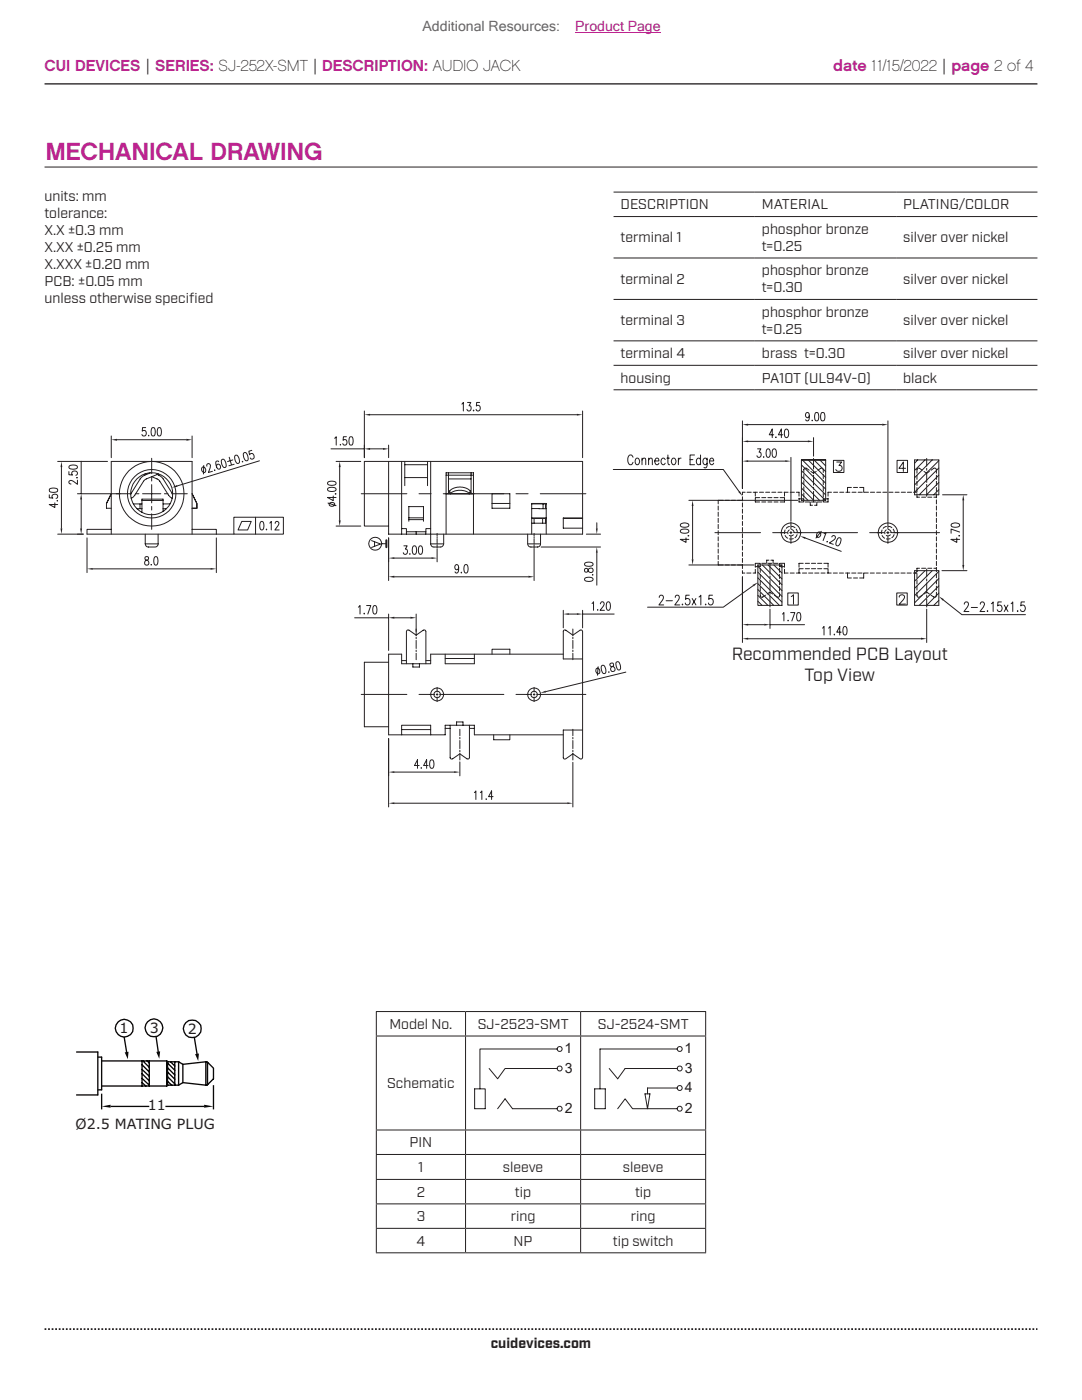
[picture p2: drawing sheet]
<svg xmlns="http://www.w3.org/2000/svg" width="216mm" height="279mm" viewBox="0 0 216 279" stroke-linecap="round" stroke-linejoin="round" font-family="sans-serif">
<path d="M8.9 16.7h198.1" fill="none" stroke="#231f20" stroke-width=".26"/>
<path d="M8.9 265.3h198.1" fill="none" stroke="#231f20" stroke-width=".35" stroke-dasharray=".4 .4 .4 .4 .4 .4" stroke-dashoffset=".7" stroke-linecap="butt"/>
<g fill="none" stroke="#231f20" stroke-width=".2">
<path d="M8.9 33.3h198.1M126.3 91.2a.54 .54 0 0 0-.7-.4 .54 .54 0 0 0-.3 .7v.8a.49 .49 0 0 0 .5 .5 .49 .49 0 0 0 .5-.5M126.9 91.5l.2-.1a.66 .66 0 0 1 .5 .7 .66 .66 0 0 1-.5 .6l-.4-.5zM128.1 91.8l.3-.4 .4 .1 .1 1.2M128.1 91.4v1.3M129.4 91.8l.3-.4 .4 .1 .1 1.2M129.4 91.4v1.3M130.6 92h.9v-.2a.37 .37 0 0 0-.2-.3 .37 .37 0 0 0-.4 0l-.3 .7a.51 .51 0 0 0 .6 .5l.3-.3M132.7 91.7l-.1-.2a.63 .63 0 0 0-.8 .5 .63 .63 0 0 0 .5 .7h.2l.2-.3M133.1 91.4h.5M133.3 90.8v1.6l.1 .3h.2M134.2 91.5l.1-.1a.66 .66 0 0 1 .6 .7 .66 .66 0 0 1-.6 .6l-.3-.5z"/>
<path d="M135.4 91.4v1.3M135.9 91.4a.5 .5 0 0 0-.5 .6M137.7 91.7h.6M138.6 90.8h-.9v1.9h.9M139.8 91.7l-.2-.2a.63 .63 0 0 0-.7 .5 .63 .63 0 0 0 .4 .7h.2l.3-.3M139.8 90.8v1.9M141.1 91.4l-.1 1.8-.2 .2-.3-.1M141.1 91.7l-.2-.2a.63 .63 0 0 0-.7 .5 .63 .63 0 0 0 .4 .7l.5-.3M141.6 92h.8l-.1-.4a.32 .32 0 0 0-.5-.1 .62 .62 0 0 0-.3 .8 .62 .62 0 0 0 .8 .4l.1-.3M74.1 107.9l1.8 .7-1.8 .7M74.7 108.2v.8M76.2 108.5h.9"/>
<path d="M75 201.9h65.9M75 206.8h65.9M75.1 202v4.7M75.1 206.8v18.6M92.9 202v4.7M92.9 206.8v18.6M94.7 217.3h2.1v4h-2.1zM97.6 213.2l1.7 2.1 1.5-2.1h10.4M111.2 209.3h-15.4v8M115.9 202v4.7M115.9 206.8v18.6M118.7 217.3h2.1v4h-2.1z"/>
<path d="M121.6 213.2l1.7 2.1 1.4-2.1h10.4M128.7 218.3h1l-.5 3zM135.1 209.3h-15.4v8M135.1 217.1h-5.9v1.2M140.8 202v4.7M140.8 206.8v18.6M75 225.5h65.9M75 230.4h65.9M75 235.4h65.9M75.1 225.6v4.7M75.1 230.5v4.8M75.1 235.5v4.7"/>
<path d="M92.9 225.6v4.7M92.9 230.5v4.8M92.9 235.5v4.7M99.3 221.3l1.5-2 1.5 2h8.9M115.9 225.6v4.7M115.9 230.5v4.8M115.9 235.5v4.7M123.3 221.3l1.4-2 1.5 2h8.9M140.8 225.6v4.7M140.8 230.5v4.8M140.8 235.5v4.7M75 240.3h65.9"/>
<path d="M75 245.1h65.9M75 250h65.9M75.1 240.3v4.8M75.1 245.2v4.7M92.9 240.3v4.8M92.9 245.2v4.7M115.9 240.3v4.8M115.9 245.2v4.7M140.8 240.3v4.8M140.8 245.2v4.7"/>
<circle cx="74.9" cy="108.5" r="1.29"/>
<circle cx="111.7" cy="213.2" r=".49"/>
<circle cx="111.7" cy="209.4" r=".5"/>
<circle cx="135.6" cy="217.1" r=".49"/>
<circle cx="135.6" cy="213.2" r=".49"/>
<circle cx="135.6" cy="209.4" r=".5"/>
<circle cx="111.7" cy="221.3" r=".5"/>
<circle cx="135.6" cy="221.3" r=".5"/>
</g>
<path d="M77.1 107.8v1.4" fill="none" stroke="#231f20" stroke-width=".42"/>
<path d="M147.3 98.2l.3-.2 .5 1z" fill="#231f20"/>
<path d="M22.2 87v4.3M23.3 87.8h13.9M38.3 87v4.3M122.4 93.7h21.9l3.2 4.4" fill="none" stroke="#231f20" stroke-width=".2"/>
<g fill="#231f20">
<path d="M22.2 87.8l1.1-.2v.4z"/>
<path d="M37.2 87.6l1.1 .2-1.1 .2z"/>
</g>
<path d="M29.1 85.3h-.7v.8a.51 .51 0 0 1 .7 0 .51 .51 0 0 1 0 .7 .51 .51 0 0 1-.7 .1l-.1-.2M29.7 86.9v.1zM30.3 85.4l.3-.1a1.14 1.14 0 0 1 0 1.7h-.1a1.32 1.32 0 0 1-.2-1.6zM31.5 85.4l.3-.1a1.14 1.14 0 0 1 0 1.7h-.1a1.32 1.32 0 0 1-.2-1.6zM17.4 107.3v7M18.5 113.5h23.5M43.2 107.3v7" fill="none" stroke="#231f20" stroke-width=".2"/>
<g fill="#231f20">
<path d="M17.4 113.5l1.1-.1v.3z"/>
<path d="M42 113.4l1.2 .1-1.2 .2z"/>
</g>
<g fill="none" stroke="#231f20" stroke-width=".2">
<path d="M22.2 92.1h16.1M40.4 93.2a.58 .58 0 0 1 .6 .4 .58 .58 0 0 1-.3 .7l-.4-.4-.1-.4zM40.7 92.9l-.1 1.7M41.3 93v-.3l.3-.2 .4 .4-.4 1.4 .8-.2M42.8 93.8l.1 .1zM43.6 92.1l-.4-.1a1.02 1.02 0 0 0 .6 1.6 .49 .49 0 0 0 .2-.7 .49 .49 0 0 0-.7-.1l-.1 .4M44.2 91.8l.3-.2a1.18 1.18 0 0 1 .5 1.7h-.2a1.33 1.33 0 0 1-.6-1.5zM45.7 91.2l.5 1.5M46.5 91.8l-1.1 .3M46.7 92.7l-1 .3M46.8 91l.3-.2a1.16 1.16 0 0 1 .5 1.6l-.1 .1a1.33 1.33 0 0 1-.7-1.5zM48.4 92.1v.1z"/>
<path d="M48.6 90.5l.2-.2a1.18 1.18 0 0 1 .5 1.6l-.1 .1a1.33 1.33 0 0 1-.6-1.5zM50.2 89.9l-.6 .2 .2 .7 .1-.1a.43 .43 0 0 1 .6-.1 .52 .52 0 0 1 .2 .7 .52 .52 0 0 1-.7 .2l-.1-.1M51.8 92l-16.5 5M17.4 106.6h25.8M29 111.2v.4a.62 .62 0 0 1 .6 .5 .62 .62 0 0 1-.2 .7 .53 .53 0 0 1-.6-.6 .53 .53 0 0 1 .7-.5l.1-.1a.36 .36 0 0 0-.2-.5zM30.2 112.6v.2zM30.9 111.2l.3-.1a1.18 1.18 0 0 1 0 1.7h-.2a1.32 1.32 0 0 1-.1-1.6z"/>
</g>
<path d="M34.3 97.3l1-.5 .1 .4z" fill="#231f20"/>
<g fill="none" stroke="#231f20" stroke-width=".2">
<path d="M77.5 130.6v16.1M80.1 130.6v1.9M81.1 126v6.5M85 126v6.5M85.9 130.6v1.9M88.8 130.6v1.9M94.7 130.6v1.9M112.4 126v5.5M116.2 126v25.2M77.5 147.4v13.6M94.7 146.7h17.7M114.3 152.1v8.9"/>
<path d="M78.7 160.3h34.5"/>
</g>
<g fill="#231f20">
<path d="M77.5 160.3l1.2-.2v.4z"/>
<path d="M113.2 160.1l1.1 .2-1.1 .2z"/>
</g>
<path d="M119 133.5a.55 .55 0 0 1 .7 .2 .55 .55 0 0 1-.2 .7l-.2 .1-.2-.2-.2-.4zM119.4 133.1l-.2 1.7M120 132.9l.3-.1a1.15 1.15 0 0 1 .4 1.6h-.1a1.3 1.3 0 0 1-.6-1.5zM121.5 134v.2zM121.7 132.5l.1 .5a.62 .62 0 0 1 .8 .2 .62 .62 0 0 1-.1 .8 .53 .53 0 0 1-.7-.4 .53 .53 0 0 1 .5-.7l.1-.1a.37 .37 0 0 0-.3-.5zM122.9 132.2l.3-.2a1.18 1.18 0 0 1 .4 1.7h-.1a1.41 1.41 0 0 1-.6-1.5zM124.9 134.1l-16 3.9M94.7 158.2l.3-.3v1.7M95.9 158.2l.2-.3v1.7M97 159.5h.1zM98.4 159h-.9l.6-1.1v1.7" fill="none" stroke="#231f20" stroke-width=".2"/>
<path d="M107.8 138.3l1.1-.5 .1 .4z" fill="#231f20"/>
<g fill="none" stroke="#231f20" stroke-width=".2">
<path d="M15.5 98.5h8.5M16.2 92.1v6.4M16.2 99.7v5.8M15.5 106.6h1.1M112.4 131.5h3.8M98.5 146.7v.9h3.2v-.9M116.2 145.7h-3.8v5.6l.5 .1 1.4-1 1.6 1.1 .3-.3"/>
<circle cx="106.6" cy="138.6" r="1.28"/>
<circle cx="106.6" cy="138.6" r=".65"/>
</g>
<g fill="#231f20">
<path d="M16 105.5h.4l-.2 1.1z"/>
<path d="M16.2 98.5l.2 1.2h-.4z"/>
</g>
<path d="M13.7 94.1v.6l.8 .1a.51 .51 0 0 1 0-.7 .51 .51 0 0 1 .7 0 .51 .51 0 0 1 .1 .7l-.2 .1M13.8 93l.7-.2a.75 .75 0 0 1 1 .5 1.17 1.17 0 0 1-1.8 0zM15.3 95.3h.2zM15.5 95.8v.9l-1.1-.8a.38 .38 0 0 0-.6 .2 .38 .38 0 0 0 .3 .5h.1M77.5 147.4v7.4M78.7 154.1h11.9M91.8 152.1v2.7" fill="none" stroke="#231f20" stroke-width=".2"/>
<g fill="#231f20">
<path d="M77.5 154.1l1.2-.2v.4z"/>
<path d="M90.6 153.9l1.2 .2-1.2 .2z"/>
</g>
<g fill="none" stroke="#231f20" stroke-width=".2">
<path d="M11.5 92.1h10M12.3 93.2v12.3M11.5 106.6h5.1M77.5 132.2h-4.8v12.8h4.8M80.1 132.5h5.8M80.1 131.8h1M82.4 132.5v.6h1.3v-.6M85 131.8h.9M88.8 132.5h5.9M88.8 131.4h5.9M77.5 146.7h11.3v-2h5.9v2M80.1 146.7v-2h5.8v2"/>
<path d="M80.1 145.6h5.8M83.6 152.8h-.9l.6-1.2v1.7M84.1 153.2v.1zM85.4 152.8h-.9l.6-1.2v1.7M85.9 151.7l.3-.1a1.18 1.18 0 0 1 0 1.7h-.1a1.27 1.27 0 0 1-.2-1.6zM88.8 145.4h1M89.8 144.7v6.5v.1l.3 .2 1.7-1.1 1.4 1 .4-.1 .1-6.6M91.1 144.7v-.6h1.3v.6M93.7 145.4h1"/>
<circle cx="87.2" cy="138.6" r=".65"/>
<circle cx="87.2" cy="138.6" r="1.29"/>
</g>
<g fill="#231f20">
<path d="M12.1 105.5h.3l-.1 1.1z"/>
<path d="M12.3 92.1l.1 1.1h-.3z"/>
</g>
<g fill="none" stroke="#231f20" stroke-width=".2">
<path d="M9.8 98.7v.6l.8 .1a.53 .53 0 0 1 .3-.8 .53 .53 0 0 1 .6 .6l-.3 .3M9.9 97.6l.7-.2a.74 .74 0 0 1 .9 .5 1 1 0 0 1-1.4 .3l-.2-.1zM11.4 99.9h.1zM22.2 92.1v14.5M10.9 100.4v.9l-1.1-.6h1.7M22.2 105.6h-4.8v1M29 106.6v1.9a.61 .61 0 0 0 .6 .7h1.3a.61 .61 0 0 0 .6-.7v-1.9M160.7 107.4l7.2 2.6M163.2 106.3a.34 .34 0 0 1 .4-.1 .34 .34 0 0 1 .2 .3l-.1 .4a.41 .41 0 0 1-.3 .3 .41 .41 0 0 1-.4-.1v-.5zM163.9 106l-1.1 1.4M164.4 106.5l.4-.2-.6 1.6M165 108.1h.1z"/>
<path d="M166 107.2l.1-.2a.39 .39 0 0 1 .6 .1 .39 .39 0 0 1-.2 .5l-1 .8 .8 .2M167.1 107.5l.2-.2h.3a1.16 1.16 0 0 1-.5 1.6h-.1a1.03 1.03 0 0 1 .1-1.4z"/>
</g>
<path d="M159.6 107l1.1 .2-.1 .4z" fill="#231f20"/>
<path d="M137.5 99.9h21.7M137.5 112.8h13M138.2 101v10.6" fill="none" stroke="#231f20" stroke-width=".2"/>
<g fill="#231f20">
<path d="M138.2 99.9l.2 1.1h-.4z"/>
<path d="M138 111.6h.4l-.2 1.2z"/>
</g>
<path d="M188.1 98.7h4.8M192.2 99.9v12.9M135.8 105.8l.7-.2a.75 .75 0 0 1 1 .5 1.17 1.17 0 0 1-1.7 0zM135.8 104.6a1.22 1.22 0 0 1 1.7 .1v.2a1.17 1.17 0 0 1-1.7 0zM136.9 107.3v.9l-1.1-.6h1.7M137.3 106.9h.2zM188 113.9h4.9" fill="none" stroke="#231f20" stroke-width=".2"/>
<g fill="#231f20">
<path d="M192 112.8h.4l-.2 1.1z"/>
<path d="M192.2 98.7l.2 1.2h-.4z"/>
</g>
<path d="M189.9 104.6a1.24 1.24 0 0 1 1.6 .1v.2a1.18 1.18 0 0 1-1.7 0zM190.9 107.3v.9l-1.1-.6h1.7M191.3 106.9h.2zM191.5 106.2l-1.7-.6v.8M70.8 123.3h6.7M77.5 122.5v7.3M78.7 123.3h3.2M83 122.5v3.5" fill="none" stroke="#231f20" stroke-width=".2"/>
<g fill="#231f20">
<path d="M81.9 123.1l1.1 .2-1.1 .2z"/>
<path d="M77.5 123.3l1.2-.2v.4z"/>
</g>
<path d="M148.1 115.1v13.1M71.5 121.2l.3-.4v1.7M72.7 122.4v.1zM73.2 120.8h.8l-.6 1.7M74.6 120.9l.3-.1a1.17 1.17 0 0 1 0 1.7h-.2a1.34 1.34 0 0 1-.1-1.6zM85.9 130.6h26.5M149.3 127.5h34.5M184.9 121.6v6.6" fill="none" stroke="#231f20" stroke-width=".2"/>
<g fill="#231f20">
<path d="M148.1 127.5l1.2-.2v.4z"/>
<path d="M183.8 127.3l1.1 .2-1.1 .2z"/>
</g>
<path d="M112.4 121.8v3.5M113.5 122.5h1.6M115.7 125.8l-1.4 1M116.2 121.8v3.5M116.2 122.5h6.4M164.1 125.4l.3-.4v1.7M165.3 125.4l.3-.4v1.7M166.5 126.6v.1zM167.9 126.2h-.9l.6-1.2v1.7M168.4 125.1l.3-.1a1.17 1.17 0 0 1 0 1.7h-.2a1.34 1.34 0 0 1-.1-1.6z" fill="none" stroke="#231f20" stroke-width=".2"/>
<g fill="#231f20">
<path d="M112.4 122.5l1.1-.1v.3z"/>
<path d="M115.1 122.4l1.1 .1-1.1 .2z"/>
</g>
<path d="M148.1 115.1v10.3M98.2 130.6v-1h3.5v1M112.4 126l.1-.3 .4 .1 1.4 1M115.7 125.8l.4-.1 .1 .3M118.1 120.4l.3-.3v1.7M119.3 121.7v.1zM119.8 120.5l.1-.2a.38 .38 0 0 1 .5-.1 .38 .38 0 0 1 .1 .6l-.8 1h.9M121.1 120.2l.3-.1a1.18 1.18 0 0 1 0 1.7h-.1a1.32 1.32 0 0 1-.2-1.6zM149.3 124.7h3.2M153.6 121.6v3.8M153.6 124.7h6.9" fill="none" stroke="#231f20" stroke-width=".2"/>
<g fill="#231f20">
<path d="M148.1 124.7l1.2-.2v.3z"/>
<path d="M152.5 124.5l1.1 .2-1.1 .1z"/>
</g>
<g fill="none" stroke="#231f20" stroke-width=".2">
<path d="M148.1 84v13.5M149.3 84.7h26.7M177.2 84v20.1M151.2 112.8h4.8v8h-4.8zM151.2 113l4.8 4.9M151.2 114.2l4.8 4.8M151.2 115.3l4.8 4.9M151.2 116.5l4.3 4.3M151.2 117.7l3.2 3.1M151.2 118.8l2 2M151.2 120l.9 .8M152.1 112.8l3.9 3.9"/>
<path d="M153.3 112.8l2.7 2.7M154.4 112.8l1.6 1.6M155.6 112.8l.4 .4M157.2 118.3h2.1v2.5h-2.1zM157.9 119.1l.4-.4v1.9M178.9 118.3h2.1v2.5h-2.1zM179.4 119.2v-.1a.58 .58 0 0 1 .5-.4 .58 .58 0 0 1 .6 .3l-.2 .7-.9 .9 1.3-.1M182.5 113.9h4.8v6.9h-4.8zM156.1 122.5l.3-.2v1.6M157.3 123.8v.1zM157.8 122.3h.8l-.6 1.6M159.1 122.3h.3a1.14 1.14 0 0 1 0 1.6h-.1a1.32 1.32 0 0 1-.2-1.6z"/>
</g>
<g fill="#231f20">
<path d="M148.1 84.7l1.2-.1v.3z"/>
<path d="M176 84.6l1.2 .1-1.2 .2z"/>
</g>
<path d="M161.5 82.9l-.2 .4a.47 .47 0 0 1-.6-.5 .47 .47 0 0 1 .6-.4l.2 .5a.78 .78 0 0 1-.5 1.1l-.2-.2M162.1 83.8v.2zM162.7 82.4l.3-.1a1.14 1.14 0 0 1 0 1.7h-.1a1.32 1.32 0 0 1-.2-1.6zM163.9 82.4l.3-.1a1 1 0 0 1 .3 1.4l-.1 .2-.3 .1a1.32 1.32 0 0 1-.2-1.6zM77.5 107.3v8.6M78.7 115.1h26.7M86.6 109.2h1.3M106.6 109.5v6.4" fill="none" stroke="#231f20" stroke-width=".2"/>
<g fill="#231f20">
<path d="M77.5 115.1l1.2-.2v.4z"/>
<path d="M105.4 114.9l1.2 .2-1.2 .2z"/>
</g>
<path d="M66 89.6h6.7M72.7 88.8v2.5M73.8 89.6h2.6M77.5 88.8v2.5M91.5 113.2l-.2 .4a.47 .47 0 0 1-.6-.4 .47 .47 0 0 1 .6-.4l.2 .4a.83 .83 0 0 1-.5 1.2l-.2-.3M92.1 114.2v.2zM92.7 112.8l.3-.1a1.17 1.17 0 0 1 0 1.7h-.1a1.32 1.32 0 0 1-.2-1.6z" fill="none" stroke="#231f20" stroke-width=".2"/>
<g fill="#231f20">
<path d="M76.4 89.4l1.1 .2-1.1 .2z"/>
<path d="M72.7 89.6l1.1-.2v.4z"/>
</g>
<path d="M66.8 87.5l.3-.3v1.6M67.9 88.7v.1zM69.1 87.2h-.6v.7a.53 .53 0 0 1 .8 .3 .53 .53 0 0 1-.6 .6l-.3-.3M69.8 87.2h.3a1.14 1.14 0 0 1 0 1.6h-.1a1.32 1.32 0 0 1-.2-1.6zM72.7 92.1h43.5M72.7 82v9.3M73.8 82.8h41.3M116.2 82v9.3M85 106.6h31.2" fill="none" stroke="#231f20" stroke-width=".2"/>
<g fill="#231f20">
<path d="M72.7 82.8l1.1-.2v.3z"/>
<path d="M115.1 82.6l1.1 .2-1.1 .1z"/>
</g>
<path d="M92.2 80.6l.3-.3v1.7M93.3 80.3h.6l-.3 .7a.48 .48 0 0 1 .4 .7 .48 .48 0 0 1-.8 0M94.5 81.8v.2zM95.7 80.3h-.6v.7a.51 .51 0 0 1 .7 .4 .51 .51 0 0 1-.7 .5l-.1-.2M77.5 107.3v4.8M78.7 111.4h7.4M87.2 109.5v2.6" fill="none" stroke="#231f20" stroke-width=".2"/>
<g fill="#231f20">
<path d="M77.5 111.4l1.2-.2v.4z"/>
<path d="M86.1 111.2l1.1 .2-1.1 .2z"/>
</g>
<path d="M148.1 87.3v10.2M149.3 88.1h11.9M162.3 87.3v3.7M80.6 108.9h.6l-.3 .7a.48 .48 0 0 1 .4 .7 .48 .48 0 0 1-.8 0M81.8 110.5v.1zM82.4 109l.4-.1a1.18 1.18 0 0 1 0 1.7h-.2a1.32 1.32 0 0 1-.2-1.6zM83.7 109l.3-.1a1.18 1.18 0 0 1 0 1.7h-.2a1.32 1.32 0 0 1-.1-1.6zM77.5 130.6h2.6M81.1 126a.33 .33 0 0 1 .2-.3 .33 .33 0 0 1 .3 .1l1.4 1 1.4-1a.33 .33 0 0 1 .4-.1 .33 .33 0 0 1 .2 .3" fill="none" stroke="#231f20" stroke-width=".2"/>
<g fill="#231f20">
<path d="M161.2 87.9l1.1 .2-1.1 .2z"/>
<path d="M148.1 88.1l1.2-.2v.4z"/>
</g>
<g fill="none" stroke="#231f20" stroke-width=".2">
<path d="M148.1 91.3v6.2M149.3 92h7.4M154.4 86.8h-.9l.6-1.2v1.7M154.7 87.2h.2zM156.2 86.8h-.9l.6-1.2v1.7M156.7 85.7l.3-.1a1.12 1.12 0 0 1 0 1.7h-.1a1.32 1.32 0 0 1-.2-1.6zM157.8 91.3v12.7"/>
<circle cx="157.8" cy="106.3" r="1.94"/>
</g>
<g fill="#231f20">
<path d="M148.1 92l1.2-.2v.4z"/>
<path d="M156.7 91.8l1.1 .2-1.1 .2z"/>
</g>
<g fill="none" stroke="#231f20" stroke-width=".2">
<path d="M38.3 92.1v14.5M67.1 92.1h4.9M67.8 93.2v10.7M151.2 89.6h.6l-.3 .6a.48 .48 0 0 1 .4 .8 .48 .48 0 0 1-.9 0M152.4 91.1v.2zM153 89.7l.3-.1a1.18 1.18 0 0 1 0 1.7h-.1a1.32 1.32 0 0 1-.2-1.6zM154.2 89.7l.4-.1a1.18 1.18 0 0 1 0 1.7h-.2a1.27 1.27 0 0 1-.2-1.6zM159.9 93.9l4.9 4.9M159.9 95.1l4.8 4.8M159.9 96.2l3.6 3.7M159.9 97.4l2.5 2.5M159.9 92.8l4.9 4.8"/>
<path d="M159.9 98.6l1.3 1.3M159.9 99.7l.2 .2M159.9 91.8h4.9v8.1h-4.9zM159.9 91.8h4.9M160.1 91.8l4.7 4.6M161.3 91.8l3.5 3.5M162.4 91.8l2.4 2.3M163.6 91.8l1.2 1.2M166.3 91.9h2.1v2.4h-2.1zM167 92.2h.9l-.5 .7a.63 .63 0 0 1 .5 1 .63 .63 0 0 1-1.1-.2M38.3 105.6h4.9v1M67.1 105h4.9"/>
</g>
<g fill="#231f20">
<path d="M67.8 92.1l.2 1.1h-.4z"/>
<path d="M67.6 103.9h.4l-.2 1.1z"/>
</g>
<g fill="none" stroke="#231f20" stroke-width=".2">
<path d="M65.4 97.4l.7-.1a.75 .75 0 0 1 1 .4 1.18 1.18 0 0 1-1.7 0zM65.4 96.2l.7-.2a.75 .75 0 0 1 1 .5 1.18 1.18 0 0 1-1.7 0zM66.5 99v.9l-1.1-.6h1.7M66.9 98.6h.2zM72.7 92.1v12.9h4.8M77.5 92.1v14.5h3.6v-1.1h-1M80.1 92.1v14.5M85.9 92.1v16.4a.61 .61 0 0 0 .7 .7M65.4 100.4l1.7 .5M65.7 100.4a.54 .54 0 0 1 .7-.2 .54 .54 0 0 1 .3 .7 .54 .54 0 0 1-.6 .2 .54 .54 0 0 1-.4-.7zM81.1 106.1h3.9M83 106.1v.5"/>
<path d="M85.9 105.5h-.9v1.1h-3.9M108 109.2h11.8M117 106.6h2.8M119.1 104.3v1.2M119.1 110.3v6.5"/>
</g>
<g fill="#231f20">
<path d="M118.9 105.5h.4l-.2 1.1z"/>
<path d="M119.1 109.2l.2 1.1h-.4z"/>
</g>
<g fill="none" stroke="#231f20" stroke-width=".2">
<path d="M23.2 98.5h3.1M27 98.5h.7M28.4 98.5h3.7M30.3 91.5v3M30.3 95.3v.7M30.3 96.7v3.7M32.8 98.5h.7M34.3 98.5h3.1M72.1 98.5h9.1M83.6 98.5h2.4M88.4 98.5h12.1M103 98.5h2.4"/>
<path d="M107.8 98.5h9.1M116.2 92.1v14.5M144.3 99.9h-1v.7M144.7 99.9h.8M145.9 99.9h.8M147.2 99.9h.9M148.1 99.1v.9M148.7 98.2h-.6v.5M149.1 98.2h.8M150.3 98.2h.8M150.7 98.2v.8M150.7 99.4v.8h.9"/>
<path d="M150.7 99.3h.9M151.6 98.2h.8M152 99.3h.8M152.8 98.2h.8M153.2 99.3h.8M154 98.2h.8M154.4 99.3h.9M155.2 98.2h.8M155.7 99.3h.8M156.4 98.2h.9M156.5 98.2v.8M156.5 99.4v.8h-.8"/>
<path d="M157.7 98.2h.8M158.9 98.2h.5v.8M159.4 99.4v.8h.9M159.4 99.6h1M160.4 94.7v.8M160.4 95.9v.8M160.4 97.2v.8M160.4 98.4v.8M160.4 99.6v.6M161.5 93.8l-.6-.3a.36 .36 0 0 0-.5 .2v.6M161.8 94.1l.5 .3M162.3 91.5v2.1"/>
<path d="M162.3 94v.4M162.3 94.8v2M162.3 97.3v.3M162.3 98.1v2.1M162.9 94.1l-.6 .3M163.2 93.8l.6-.3a.35 .35 0 0 1 .5 .2v.6M164.3 99.6h.9M164.3 94.7v.8M164.3 95.9v.8M164.3 97.2v.8M164.3 98.4v.8M164.3 99.6v.6"/>
<path d="M165.2 99.4v.8h-.8M165.9 98.2h-.7v.8M166.3 98.2h.8M167.6 98.2h.8M168.8 98.2h.8M169.9 97.3h-.8v.9M170 98.2h.8M170.3 97.3h.8M171.2 98.2h.9M171.5 97.3h.8v.9M172.5 98.2h.8M173.7 98.2h.8"/>
<path d="M174.9 98.2h.8M176.2 98.2h.8M177.4 98.2h.8M178.6 98.2h.8M179 91.9h2.1v2.4h-2.1zM179.8 98.2h.9M180.7 93.5h-1.3l.9-1.3v1.9M181.1 98.2h.8M182.3 98.2h.7M183 94.8v.9M183 96.1v.8M183 97.3v.8"/>
<path d="M183 98.5v.7h.5M183.1 91.8l-.6 .6M183.9 99.2h.8M184 93.8l-.5-.3a.35 .35 0 0 0-.5 .2v.7M184.4 94.1l.5 .3 .5-.3M184.6 91.8l-2.1 2.1M184.9 91.5v1.5M184.9 93.5v.3M184.9 94.3v2M184.9 96.7v.4M184.9 97.5v1.5M185.1 99.2h.8"/>
<path d="M185.8 93.8l.5-.3a.36 .36 0 0 1 .6 .2v.7M186 91.8l-3.5 3.5M186.3 99.2h.6M186.9 94.8v.9M186.9 96.1v.8M186.9 97.3v.8M186.9 98.5v.8M186.9 99.8v.8M187.3 91.9l-4.8 4.9M187.3 93.4l-4.8 4.8M187.3 94.8l-3.9 3.9M187.3 96.3l-2.4 2.4"/>
<path d="M187.3 97.7l-1 1M187.3 98.7h-4.8v-6.9h4.8v6.9M29 108.5h2.5M30.3 101.1v.7M30.3 102.5v3.1M43.2 106.6h3.5M46.7 103.2h9.8v3.4h-9.8zM48.2 104.1h1.9l-.7 1.7h-1.9zM51 103.2v3.4M52 104.2l.3-.1a1.17 1.17 0 0 1 0 1.7h-.1a1.34 1.34 0 0 1-.2-1.6zM53.2 105.6v.2zM53.8 104.4l.3-.3v1.7"/>
<path d="M54.9 104.5l.1-.3a.4 .4 0 0 1 .5 0 .4 .4 0 0 1 .1 .5l-.8 1.1h.9M85.9 108.5h2.6M87.2 106.5v.5M87.2 107.2v.1M87.2 107.5v.8M87.2 108.5v.1M87.2 108.8v.5M88.5 106.6v1.9a.66 .66 0 0 1-.6 .7M105.3 108.5h2.6M105.3 106.6v1.9a.61 .61 0 0 0 .6 .7h1.3a.61 .61 0 0 0 .7-.7M106.6 106.5v.5M106.6 107.2v.1"/>
<path d="M106.6 107.5v.8M106.6 108.5v.1M106.6 108.8v.5M107.9 106.6v1.9M116.7 115.4l.7-.2a.74 .74 0 0 1 .9 .5 1.17 1.17 0 0 1-1.7 0zM116.7 113.5v.6h.5a.68 .68 0 0 1 .3-.6 .68 .68 0 0 1 .8 0 .52 .52 0 0 1-.4 .8 .52 .52 0 0 1-.6-.7l-.2-.2zM116.7 112.4l.7-.2a.74 .74 0 0 1 .9 .5 1.17 1.17 0 0 1-1.7 0zM118.2 114.7h.1zM131.5 119.2l.3-.4h.3l.3 .3-.2 .7-.7 .9h.9M132.9 119.9h1.3M134.7 119.2l.1-.2a.45 .45 0 0 1 .6-.1 .45 .45 0 0 1 .1 .6l-.9 1.2h1M137.5 118.8h-.6l-.1 .8a.57 .57 0 0 1 .9 .5 .57 .57 0 0 1-.9 .4l-.1-.2"/>
<path d="M138.1 119.4l.8 1.3M138.9 119.4l-.8 1.3M139.5 119.1l.3-.3v1.9M142.2 118.8h-.7l-.1 .8a.57 .57 0 0 1 .9 .5 .57 .57 0 0 1-.9 .4v-.2M142.7 106.3h9.1M143.3 112v.8h1M143.3 101v.8M143.3 102.2v.8M143.3 103.4v.9M143.3 104.7v.8M143.3 105.9v.8M143.3 107.1v.8"/>
<path d="M143.3 108.4v.8M143.3 109.6v.8M143.3 110.8v.8M144.7 112.8h.8M145.9 112.8h.8M147.2 112.8h.9M148.1 100.4v.8M148.1 101.6v.8M148.1 102.8v.8M148.1 104.1v.8M148.1 105.3v.8M148.1 106.5v.8"/>
<path d="M148.1 107.7v.9M148.1 109v.8M148.1 110.2v.8M148.1 111.4v.8M148.1 112.7v.8M148.1 113.9v.5h.5M149 114.4h.8M150.7 113.6v.8h-.4M150.7 113.1h1M151.6 112.4h-.9v.8M151.7 118.3v.8l.2 .1 .3-.1 .5-.3M151.7 112.4v.6"/>
<path d="M151.7 113.4v.8M151.7 114.6v.8M151.7 115.9v.8M151.7 117.1v.8M152 100.2h.8M152 112.4h.8M153.2 100.2h.8M153.2 112.4h.8M153.4 111.8h-.4v.6M153.6 112.4v2.2M153.6 115v.4M153.6 115.8v2"/>
<path d="M153.6 118.2v.4M153.6 119v2.1M153.6 118.2l.6 .3M153.6 118.2l-.5 .3M153.8 111.8h.5v.6M154.2 106.3h2.9M154.4 100.2h.9M154.4 112.4h.9M155.6 118.3l-.1 .8-.1 .1-.4-.1-.5-.3M155.6 112.4v.6M155.6 113.4v.8M155.6 114.6v.8"/>
<path d="M155.6 115.9v.8M155.6 117.1v.8M155.6 113.1h.9M155.7 112.4h.8v.8M156.5 113.6v.8h.8M156.7 105.8l-.1 .7M156.7 106.9l.5 .5M157.5 105.8a.61 .61 0 0 0-.3 .7M157.5 105.1l-.6 .3M157.6 106.3h.5M157.7 114.4h.8M157.8 104.2v1.4"/>
<path d="M157.8 106.1v.4M157.8 107v1.5M157.9 105l.7 .3M157.9 105.7l.4 .2 .1 .4M158.3 107.5l-.8 .1M158.3 106.7l-.5 .3-.3-.1M158.6 106.3h12.5M158.9 105.6l.2 .7M158.9 114.4h.8M159 106.7l-.4 .6M159.4 113.6v.8M159.4 113.5h.9"/>
<path d="M160.1 114.4h.9M160.3 112.4h-.9v.8M160.7 100.2h.8M160.7 112.4h.8M160.7 113.5h.8M161.3 114.4h.9M161.7 100.2v.6h.4M161.9 100.2h.8M161.9 112.4h.8M161.9 113.5h.8M162.6 114.4h.8M163 100.2v.6h-.5"/>
<path d="M163.1 100.2h.9M163.1 112.4h.9M163.1 113.5h.9M163.8 114.4h.8M164.4 112.4h.8v.8M164.4 113.5h.8M165 114.4h.9M165.2 113.6v.8M166.3 114.4h.8M167.5 114.4h.8M168.7 114.4h.9M169.1 114.4v1h.8"/>
<path d="M169.9 114.4h.9M170.3 115.4h.8M171.2 114.4h.8M172.3 114.4v1h-.8M172.4 114.4h.8M173.5 106.3h2.9M173.7 114.4h.8M174.9 114.4h.8M176 105.8l-.1 .7M176 106.9l.5 .5M176.1 114.4h.8M176.8 105.8a.61 .61 0 0 0-.2 .7"/>
<path d="M176.9 105.1l-.7 .3M176.9 106.3h.5M177.2 104.2v1.4M177.2 106.1v.4M177.2 107v1.5M177.3 105l.7 .3M177.3 105.7a.62 .62 0 0 1 .5 .6M177.3 114.4h.8M177.6 107.5l-.7 .1M177.7 106.7l-.5 .3-.4-.1M177.9 106.3h9.6M178.2 105.6l.3 .7"/>
<path d="M178.4 106.7l-.4 .6M178.5 114.4h.9M179.8 114.4h.8M181 114.4h.8M182.3 114.4h.7M183 118.2v.7l.1 .3 .4-.1 .5-.3M183 114.5v.8M183 115.7v.8M183 117v.8M183.5 113.4h-.5v.7M183.9 113.4h.8M184.4 118.5l.5-.3 .5 .3"/>
<path d="M184.9 113.6v1.5M184.9 115.5v.4M184.9 116.3v2.1M184.9 118.8v.4M184.9 119.6v1.5M185.1 113.4h.8M186.3 113.4h.6M186.9 118.2v.7a.34 .34 0 0 1-.2 .3 .34 .34 0 0 1-.4-.1l-.5-.3M186.9 101v.8M186.9 102.2v.8M186.9 103.4v.9M186.9 104.7v.8"/>
<path d="M186.9 105.9v.8M186.9 107.1v.8M186.9 108.4v.8M186.9 109.6v.8M186.9 110.8v.8M186.9 112v.9M186.9 113.3v.8M186.9 114.5v.8M186.9 115.7v.8M186.9 117v.8M72.1 138.6h9.1M83 125.5v1.3"/>
<path d="M83 127.1v.4M83 127.8v1.6M83 129.7v.3M83 130.4v1.3M83.6 138.6h3.1M87.1 138.6h.3M87.2 137.2v.9M87.2 138.4v.4M87.2 139.1v.9M87.7 138.6h12.8M103 138.6h3.1M106.4 138.6h.4"/>
<path d="M106.6 137.2v.9M106.6 138.4v.4M106.6 139.1v.9M107.1 138.6h9.8M114.3 125.5v1.3M114.3 127.1v.4M114.3 127.8v1.6M114.3 129.7v.3M114.3 130.4v1.3M136.2 120.5v.2zM140.8 120.5v.2zM91.8 145.5v1.3"/>
<path d="M91.8 147.2v.3M91.8 147.8v1.6M91.8 149.7v.4M91.8 150.4v1.3M114.3 145.5v1.3M114.3 147.2v.3M114.3 147.8v1.6M114.3 149.7v.4M114.3 150.4v1.3"/>
<circle cx="177.2" cy="106.3" r="1.93"/>
</g>
<path d="M150.2 116.7l1-.5-.8 .8z" fill="#231f20"/>
<path d="M150.3 116.9l-6 4.3h-15.1M192.4 120.6l.3-.5 .4 .1 .1 .3a2.08 2.08 0 0 1-.9 1.5h1M193.8 121.2h1.2M195.6 120.6l.3-.5 .4 .1 .1 .3a2.62 2.62 0 0 1-.9 1.5h1M197 121.9v.1zM197.8 120.5l.4-.4v1.9M199.8 120.1h-.7v.8v-.1a.49 .49 0 0 1 .8 .2 .57 .57 0 0 1-.1 .9 .57 .57 0 0 1-.8-.2M200.4 120.8l.7 1.2M201.1 120.8l-.7 1.2M201.8 120.5l.3-.4v1.9M203.1 121.9v.1zM204.4 120.1h-.6l-.1 .8 .1-.1a.49 .49 0 0 1 .7 .2 .57 .57 0 0 1 0 .9 .57 .57 0 0 1-.9-.2" fill="none" stroke="#231f20" stroke-width=".2"/>
<path d="M187.3 119l1 .6-.2 .3z" fill="#231f20"/>
<g fill="none" stroke="#231f20" stroke-width=".2">
<path d="M28.3 99.9h4.2M28.9 94.6l.3 .1M30 94.4a3.2 3.2 0 0 0-2 1.2l-1.9 3M30.3 95.1l1.4 .7 1.9 3 .8 .7M31.3 94.7l.7 .3 .6 .6 1.8 3M31.6 94.6l-2.7 1.2-2 3-.7 .7M38.3 98.5l1 2v.9h-1h1v-.9zM80.8 92.1v4.8M80.8 95.3h4.5M80.8 92.7h4.5M85.3 92.1v4.8M89 98.5h5.5"/>
<path d="M89 94.8h5.5M89.5 94.4v4.1M89.5 98.4h.3M89.5 95.6h4.5M89.8 97.9l.9-.5 1.2-.2 1 .2 .9 .6-.1 .5-.7-.4-.9-.2-1.3 .1-1 .5zM93.8 98.4h.2M94 94.4v4.1M98.2 98.5h3.5v2.9h-3.5zM21.2 100.5l1-2-1 2v.9h1M26.6 100.6h1.7M27.3 101.5h1M27.9 100.6v.9"/>
<path d="M32.5 102.1v-2.5h-4.2v2.6M32.5 101.5h.7M32.5 100.6h1.4M81.6 104v-2.9h2.9v2.9M81.6 103.7h2.9M81.6 103.3h2.9M89 106.6v-12.2h5.5v12.2M98.2 100.5h3.5M106.1 101.5h2.9M106.1 100.6h2.9M106.1 103.5h2.7l.1 .9h-2.8M106.1 103.4h2.9"/>
<path d="M106.1 106.6v-6.1h2.9v6.1M106.6 103.5v.9M107.6 101.5h.1M108.3 103.5v.9M108.4 100.6v.9M108.8 100.6v.9M112.4 103.5h3.8M116.2 103.4h-3.8v2h3.8M183.1 113.9l-.6 .6M184.6 113.9l-2.1 2.1M186 113.9l-3.5 3.5M187.3 119.8l-1 1"/>
<path d="M187.3 118.4l-2.4 2.4M187.3 116.9l-3.9 3.9M187.3 115.5l-4.8 4.8M187.3 114l-4.8 4.9M188.2 119.7l3.7 3h12.7"/>
<circle cx="30.3" cy="98.5" r="4.2"/>
<circle cx="30.3" cy="98.5" r="6.5"/>
<circle cx="30.3" cy="98.5" r="4.8"/>
</g>
<path d="M38.8 207.1l.6 3.5" fill="none" stroke="#050504" stroke-width=".27"/>
<path d="M38.9 210.4l.8-.1-.2 1.4z" fill="#050504"/>
<path d="M24.8 207l.5 3.2" fill="none" stroke="#050504" stroke-width=".27"/>
<path d="M24.9 210l.7-.1-.1 1.5z" fill="#050504"/>
<g fill="none" stroke="#050504" stroke-width=".27">
<path d="M31.1 206.9l.5 3.2"/>
<circle cx="24.8" cy="205.2" r="1.76"/>
<circle cx="30.7" cy="205.1" r="1.78"/>
<circle cx="38.4" cy="205.3" r="1.78"/>
</g>
<path d="M31.2 209.9l.8-.1-.2 1.5z" fill="#050504"/>
<g fill="none" stroke="#050504" stroke-width=".27">
<path d="M15.3 210h4.2M15.3 218.5h4.2M19.5 211h.8M19.5 217.5h.8M20.3 211.7h13M20.3 216.7h13M20.3 218.3v3.1M28.3 211.7v5M28.3 214.3l1.5 1.4M28.3 213.4l1.5 1.4M28.3 212.5l1.5 1.4M28.3 215.2l1.5 1.4"/>
<path d="M28.3 216.1l.8 .6M28.5 211.7l1.3 1.3M29.4 211.7l.4 .5M29.8 211.7v5M33.3 211.7l.1 .2M33.3 211.7v5M33.4 211.9h2.2M33.4 216.6l-.1 .1M33.4 211.9v4.7M33.4 213.9l1.5 1.5M33.4 213.1l1.5 1.4M33.4 212.2l1.5 1.4"/>
<path d="M33.4 214.9l1.5 1.4M33.4 215.8l.9 .8M34 211.9l.9 .9M34.9 211.9v4.7M35.6 211.9l.9 .5v3.7M35.6 211.9v4.7h-2.2M35.6 216.6l.9-.5 4.6 .5M41.1 211.9l.3 .1 1.2 1.2v2.1l-1.2 1.2M41.1 211.9l-4.6 .5M41.1 211.9v4.7M41.4 216.5l-.3 .1M41.4 212v4.5"/>
<path d="M42.6 216.6v4.8M22.1 220.8h7.7M33 220.8h7.7"/>
</g>
<g fill="#050504">
<path d="M20.3 220.8l1.8-.3v.6z"/>
<path d="M40.7 220.5l1.9 .3-1.9 .3z"/>
</g>
<path d="M19.5 210v8.5M20.3 211v6.5" fill="none" stroke="#050504" stroke-width=".27"/>
<path d="M122.4 38.3h84.6M122.4 43.2h84.6M122.4 51.5h84.6M122.4 59.8h84.6M122.4 68h84.6M122.4 72.9h84.6M122.4 77.8h84.6" fill="none" stroke="#231f20" stroke-width=".2"/>
<path d="M114.8 6.5h17" fill="none" stroke="#bd238f" stroke-width=".2"/>
<text font-size="4.9" fill="#bd238f" x="9.1" y="31.9">MECHANICAL DRAWING</text>
<g font-size="3.5" fill="#231f20">
<text x="146" y="131.7">Recommended PCB Layout</text>
<text x="160.6" y="135.9">Top View</text>
</g>
<g font-size="3.2" fill="#bd238f">
<text x="8.9" y="14.3">CUI DEVICES | SERIES: SJ-252X-SMT | DESCRIPTION: AUDIO JACK</text>
<text x="166.3" y="14.3">date 11/15/2022 | page 2 of 4</text>
</g>
<text font-size="2.8" fill="#63676b" x="84.3" y="6.1">Additional Resources:</text>
<text font-size="2.8" fill="#bd238f" x="114.8" y="6.1">Product Page</text>
<g font-size="2.8" fill="#231f20">
<text x="8.9" y="40.2">units: mm</text>
<text x="123.8" y="41.8">DESCRIPTION</text>
<text x="152" y="41.8">MATERIAL</text>
<text x="180.2" y="41.8">PLATING/COLOR</text>
<text x="8.9" y="43.6">tolerance:</text>
<text x="8.9" y="47">X.X ±0.3 mm</text>
<text x="152" y="46.7">phosphor bronze</text>
<text x="8.9" y="50.4">X.XX ±0.25 mm</text>
<text x="8.9" y="53.8">X.XXX ±0.20 mm</text>
<text x="123.8" y="48.4">terminal 1</text>
<text x="152" y="50.1">t=0.25</text>
<text x="180.2" y="48.4">silver over nickel</text>
<text x="8.9" y="57.1">PCB: ±0.05 mm</text>
<text x="123.8" y="56.7">terminal 2</text>
<text x="152" y="55">phosphor bronze</text>
<text x="152" y="58.3">t=0.30</text>
<text x="180.2" y="56.7">silver over nickel</text>
<text x="8.9" y="60.5">unless otherwise specif</text>
<text x="37.7" y="60.5">ied</text>
<text x="123.8" y="64.9">terminal 3</text>
<text x="152" y="63.2">phosphor bronze</text>
<text x="180.2" y="64.9">silver over nickel</text>
<text x="123.8" y="71.5">terminal 4</text>
<text x="152" y="66.6">t=0.25</text>
<text x="152" y="71.5">brass t=0.30</text>
<text x="180.2" y="71.5">silver over nickel</text>
<text x="123.8" y="76.4">housing</text>
<text x="152" y="76.4">PA10T (UL94V-0)</text>
<text x="180.2" y="76.4">black</text>
<text x="23.8" y="206.2">1</text>
<text x="29.9" y="206.2">3</text>
<text x="37.5" y="206.3">2</text>
<text x="77.7" y="205.3">Model No.</text>
<text x="95.3" y="205.3">SJ-2523-SMT</text>
<text x="119.3" y="205.3">SJ-2524-SMT</text>
<text x="112.7" y="210.2">1</text>
<text x="112.7" y="214.1">3</text>
<text x="136.6" y="210.2">1</text>
<text x="136.6" y="214.1">3</text>
<text x="29.5" y="221.6">11</text>
<text x="77.3" y="217.2">Schematic</text>
<text x="136.6" y="218">4</text>
<text x="15.1" y="225.3">Ø2.5 MATING PLUG</text>
<text x="112.7" y="222.1">2</text>
<text x="136.7" y="222.1">2</text>
<text x="81.7" y="229">PIN</text>
<text x="83.5" y="233.9">1</text>
<text x="100.3" y="233.9">sleeve</text>
<text x="124.3" y="233.9">sleeve</text>
<text x="83.2" y="238.9">2</text>
<text x="102.8" y="238.9">tip</text>
<text x="126.7" y="238.9">tip</text>
<text x="83.1" y="243.7">3</text>
<text x="101.9" y="243.7">ring</text>
<text x="125.9" y="243.7">ring</text>
<text x="83.1" y="248.6">4</text>
<text x="102.5" y="248.6">NP</text>
<text x="122.3" y="248.6">tip switch</text>
<text x="97.9" y="269">cuidevices.com</text>
</g>
</svg>
